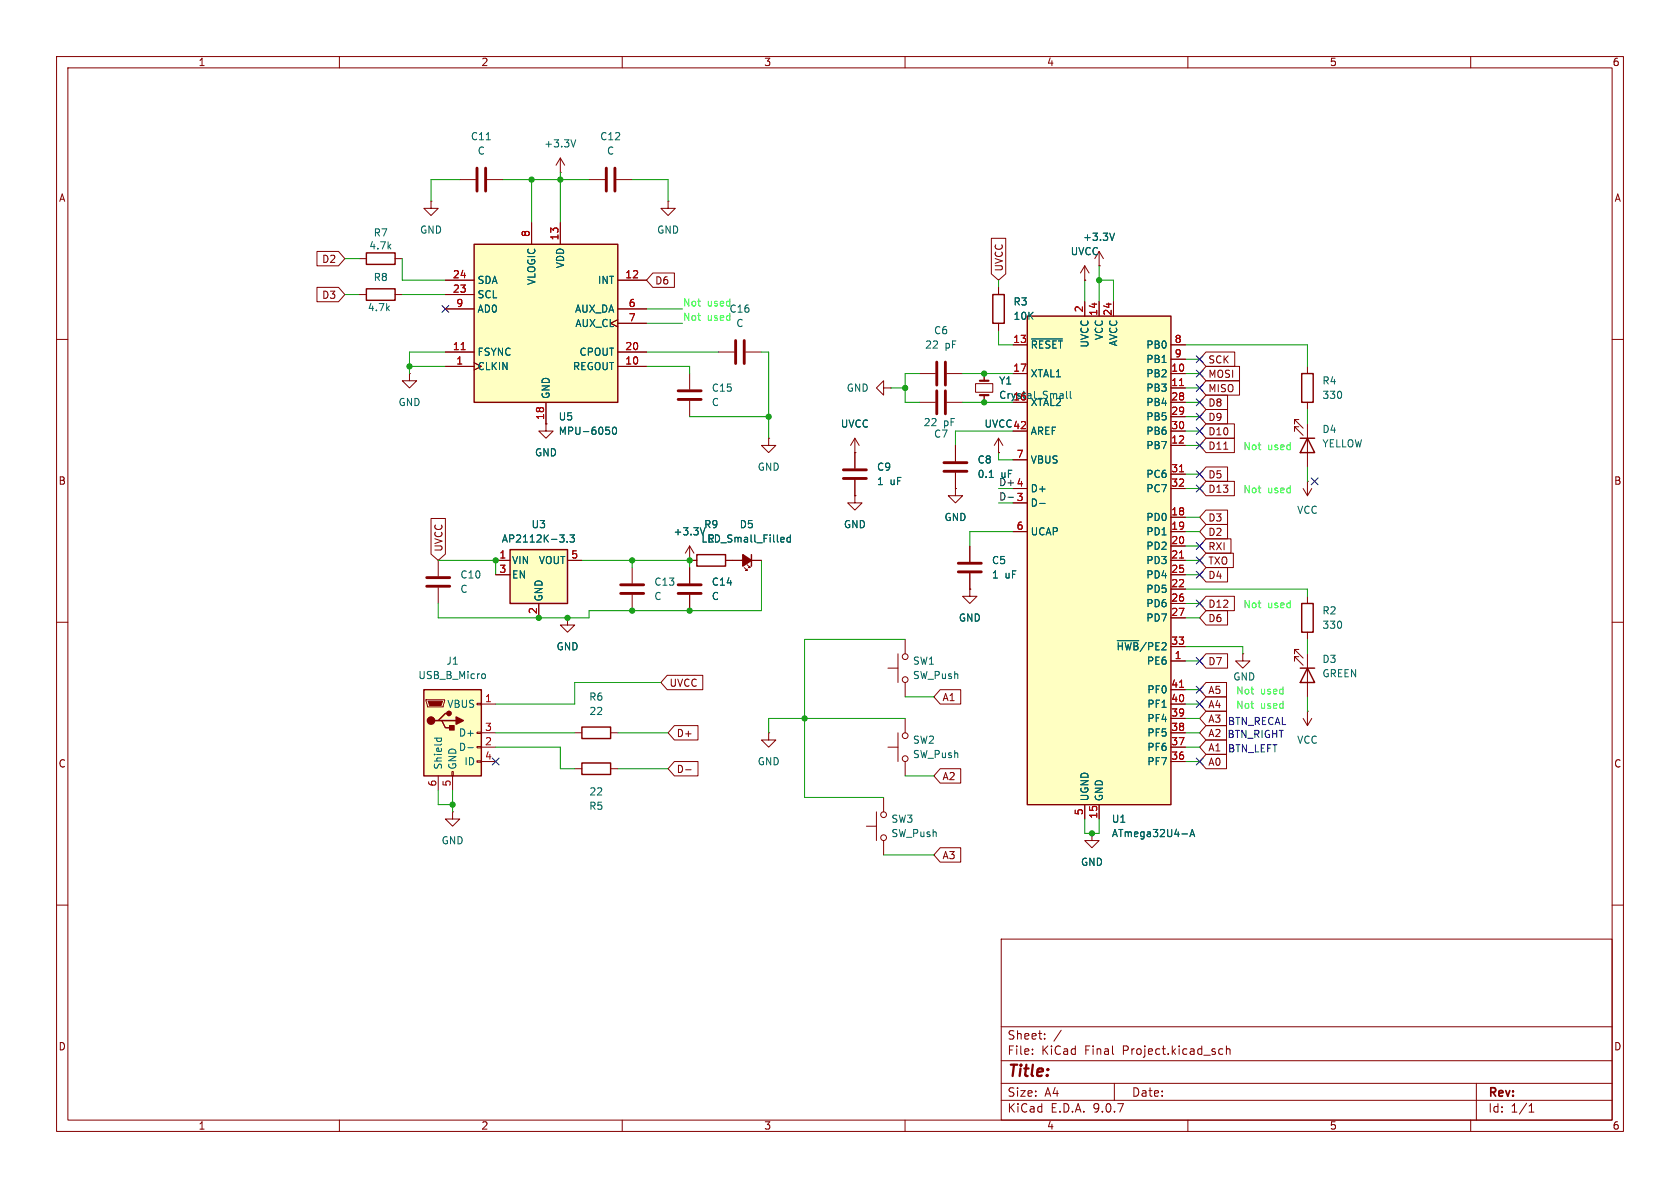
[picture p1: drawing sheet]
<svg xmlns="http://www.w3.org/2000/svg" width="297mm" height="210mm" viewBox="0 0 297 210" stroke-linecap="round" stroke-linejoin="round" font-family="sans-serif">
<g fill="none" stroke="#840000" stroke-width=".18">
<path d="M10 10h277v190h-277zM12 12h273v186h-273zM60 10v2M110 10v2M160 10v2M210 10v2M260 10v2M176.5 50.8v1.3M176.5 57.2v1.2M191.8 49.5h.1M191.8 47l-.8 1.3M191.8 47l.7 1.3"/>
<path d="M191.8 47v2.5M194.3 47h.1M195.1 45.7l-.8-1.2v2.5M10 60h2M285 60h2M10 110h2M285 110h2M101.6 129.5h1.3M101.6 135.9h1.3M107.9 129.5h1.3M107.9 135.9h1.3M10 160h2"/>
<path d="M177 166h108v32h-108zM285 160h2M60 198v2M110 198v2M160 198v2M177 194.5h108M177 191.5h108M177 187.5h108M177 181.5h108M182.5 186.3v.1M182.5 185.5v.1M184.7 183.6v.1"/>
<path d="M184.7 182.8v.1M187.6 182.1l-1.3 2M197 191.5v3M210 198v2M215.5 186.3l.2 .1 .5-.1M216.2 185.5l-.5-.1-.2 .1M216.8 185.5l.2-.1 .4 .1 .1 .9M216.8 184.9v1.5M260 198v2M261 191.5v6.5M270.3 196.6h.9M270.3 195.5l.4-.4v1.5"/>
</g>
<path d="M197 41.2l-.4 1.3" fill="none" stroke="#006464" stroke-width=".18"/>
<path d="M175.5 52.1h2v5.1h-2zM102.9 128.5h5v2.1h-5zM102.9 134.9h5v2h-5z" fill="none" stroke="#840000" stroke-width=".25"/>
<path d="M83.8 43.2h25.4v27.9h-25.4z" fill="#ffffc2"/>
<path d="M64.8 51.1h5v2h-5zM64.8 44.7h5v2h-5zM83.8 43.2h25.4v27.9h-25.4zM123.2 98h5.1v2.1h-5.1zM132.8 98v2.1" fill="none" stroke="#840000" stroke-width=".25"/>
<g fill="none" stroke="#840000" stroke-width=".18">
<path d="M94 39.4v3.8M99.1 39.4v3.8M63.5 52.1h1.3M63.5 45.7h1.3M69.8 52.1h1.3M69.8 45.7h1.3M78.7 49.5h5.1M78.7 52.1h5.1M78.7 54.6h5.1M109.2 56.5l-1.3 .7 1.3 .6M109.2 49.5h5.1M109.2 54.6h5.1"/>
<path d="M109.2 57.2h5.1M72.4 66v1.3h1.3l-1.3 1.3-1.3-1.3h1.3M72.4 66h.1M78.7 62.2h5.1M78.7 64.8h5.1M96.5 71.1v3.8M109.2 62.2h5.1M109.2 64.8h5.1M121.9 66v2.8M121.9 70.9v2.8M127 62.2h2.8M131.8 62.2h2.8"/>
<path d="M135.9 77.5v1.2h1.3l-1.3 1.3-1.3-1.3h1.3M135.9 77.5h.1M162.6 71.1h2.8M162.6 66h2.8M167.4 71.1h2.8M167.4 66h2.8M172.5 67.8h3v1.5h-3zM174 66v1.3M174 69.9v1.2M176.5 77.5l-.7 1.2M176.5 77.5l.8 1.2M176.5 77.5v2.5"/>
<path d="M77.5 99.1v2.8M121.9 99.1h.1M121.9 96.5v2.6M121.9 96.5l-.7 1.3M121.9 96.5l.8 1.3M121.9 99.1h1.3M128.3 99.1h6.3M132.1 99.8l.5 .5h-.3h.3v-.2M176.5 80h.1M77.5 103.9v2.8M121.9 100.3v2.8M121.9 105.2v2.8"/>
<path d="M131.6 100.3l.5 .5h-.3h.3v-.2M157 118.1h1.7M158.7 115.6v5.1M160 113v2.6M171.4 104.1v1.3h1.3l-1.3 1.3-1.2-1.3h1.2M171.4 104.1h.1M219.7 115.6v1.2h1.3l-1.3 1.3-1.3-1.3h1.3M219.7 115.6h.1M135.9 129.5v1.3h1.3l-1.3 1.3-1.3-1.3h1.3M135.9 129.5h.1M157 132.1h1.7M158.7 129.5v5.1"/>
<path d="M160 120.7v2.5M160 127v2.5M160 134.6v2.6M153.2 146.1h1.7M154.9 143.5v5.1M156.2 141v2.5M156.2 148.6v2.5M193 147.3v1.3h1.3l-1.3 1.3-1.2-1.3h1.2M193 147.3h.1"/>
<circle cx="160" cy="116.1" r=".51"/>
<circle cx="160" cy="120.1" r=".51"/>
<circle cx="160" cy="134.1" r=".51"/>
<circle cx="160" cy="130" r=".51"/>
<circle cx="156.2" cy="144" r=".51"/>
<circle cx="156.2" cy="148.1" r=".51"/>
</g>
<path d="M81.5 61.8h.7" fill="none" stroke="#a90000" stroke-width=".18"/>
<path d="M107.1 75.5h.6M107.7 76.1l.1 .1-.1 .5M108.5 75.6l.1-.1a.68 .68 0 0 1 .4 .6 .68 .68 0 0 1-.4 .7 .84 .84 0 0 1-.1-1.2zM187.9 69.6v.8M187.9 69.9h-.1M188.6 69.2v1l.1 .2M189.2 69.2v1l.2 .2M124.6 93.3l-.4 1.3M138.5 95l.1 .3-.6 .1M138.6 95.8h-.1M139.7 94.6v1.2M139.7 95h-.3l-.3 .2 .1 .6h.5" fill="none" stroke="#006464" stroke-width=".18"/>
<path d="M119.9 69.1h4.1M119.9 70.6h4.1M130 60.2v4.1M131.6 60.2v4.1M165.6 64v4.1M165.6 69.1v4.1M167.1 64v4.1M167.1 69.1v4.1M75.4 102.1h4.1M75.4 103.6h4.1M119.9 103.4h4.1M119.9 104.9h4.1" fill="none" stroke="#840000" stroke-width=".51"/>
<path d="M173.2 69.9h1.6M173.2 67.3h1.6" fill="none" stroke="#840000" stroke-width=".38"/>
<path d="M131.3 98l1.5 1.1-1.5 1z" fill="#840000" stroke="#840000" stroke-width=".25"/>
<path d="M181.6 55.9h25.4v86.3h-25.4z" fill="#ffffc2"/>
<path d="M181.6 55.9h25.4v86.3h-25.4zM229.9 77.5h2.5M231.1 77.5l1.3 2.5h-2.5zM229.9 118.1h2.5M230.1 106.7h2.1v5.1h-2.1zM231.1 118.1l1.3 2.6h-2.5z" fill="none" stroke="#840000" stroke-width=".25"/>
<g fill="none" stroke="#840000" stroke-width=".18">
<path d="M104.1 31.8h2.8M109 31.8h2.8M191.8 53.3v2.6M194.3 53.3v2.6M196.8 53.3v2.6M168.9 78.7v2.8M179.1 61h2.5M179.1 66h2.5M179.1 76.2h2.5M207 61h2.5M207 66h2.5M207 76.2h2.5"/>
<path d="M207 63.5h2.5M207 68.6h2.5M207 71.1h2.5M207 73.7h2.5M207 78.7h2.5M229.6 74.2h-.7v.7v-.7l1.5 1.5M229.6 75.4h-.7v.8v-.8l1.5 1.6M231.1 74.9v7.7M168.9 83.6v2.8M179.1 81.3h2.5M179.1 86.4h2.5M179.1 88.9h2.5"/>
<path d="M179.1 94h2.5M207 86.4h2.5M207 94h2.5M207 83.8h2.5M207 91.4h2.5M207 96.5h2.5M207 99.1h2.5M207 101.6h2.5M207 104.1h2.5M207 106.7h2.5M207 109.2h2.5M207 114.3h2.5"/>
<path d="M207 116.8h2.5M229.6 114.8h-.7v.8v-.8l1.5 1.5M229.6 116.1h-.7v.7v-.7l1.5 1.5M231.1 105.4v1.3M231.1 111.8v1.2M231.1 115.6v7.6M207 121.9h2.5M207 124.5h2.5M207 127h2.5M207 129.5h2.5M207 132.1h2.5M207 134.6h2.5"/>
<path d="M230.4 127l.7 1.3M231.1 125.7h.1M231.1 125.7v2.6M231.9 127l-.8 1.3M191.8 142.2v2.6M194.3 142.2v2.6"/>
</g>
<path d="M182.3 59.9h5.5M174.9 84.4h.7M183.8 89h1M197.5 113.3h3.8M209 147.4h.9M210.4 147.9l.4-1.3 .4 1.3M210.5 147.5h.6" fill="none" stroke="#006464" stroke-width=".18"/>
<path d="M208.5 68.2h.7M208.5 83.4h.7M208.5 98.6h.7M208.5 121.5h.7" fill="none" stroke="#a90000" stroke-width=".18"/>
<path d="M107.2 29.7v4.1M108.7 29.7v4.1M166.9 81.8h4M166.9 83.3h4" fill="none" stroke="#840000" stroke-width=".51"/>
<path d="M74.9 121.9h10.2v15.3h-10.2z" fill="#ffffc2"/>
<path d="M230.1 66h2.1v5.1h-2.1zM74.9 121.9h10.2v15.3h-10.2zM77.5 127.4h.6l.6 1.3h1.3M78.1 127.4h2.5M79.4 126.1h-.7l-1.2 1.3h-.7" fill="none" stroke="#840000" stroke-width=".25"/>
<g fill="none" stroke="#840000" stroke-width=".18">
<path d="M231.1 64.8v1.2M231.1 71.1v1.3M168.9 86.4v1.2h1.3l-1.3 1.3-1.3-1.3h1.3M168.9 86.4h.1M230.4 86.4l.7 1.2M231.1 85.1h.1M231.1 85.1v2.5M231.9 86.4l-.8 1.2M100.3 109.2v1.3h1.3l-1.3 1.3-1.2-1.3h1.2M100.3 109.2h.1M75.3 123.7h3.3v.3l-.2 1h-2.8zM77.5 137.2v2.5"/>
<path d="M79.9 136.4h.2v.8h-.2zM80 137.2v2.5M84.3 124.3h.8v.3h-.8zM84.3 129.4h.8v.3h-.8zM84.3 132h.8v.2h-.8zM84.3 134.5h.8v.2h-.8zM85.1 124.5h2.5M85.1 129.5h2.5M85.1 132.1h2.5M85.1 134.6h2.5"/>
</g>
<path d="M75.7 124h2.5l-.2 .7h-2.1z" fill="#840000" stroke="#840000" stroke-width=".18"/>
<g fill="#840000" stroke="#840000" stroke-width=".25">
<path d="M79.5 128.3h.8v.7h-.8z"/>
<path d="M80.6 126.7l1.3 .7-1.3 .6z"/>
<circle cx="76.2" cy="127.4" r=".63"/>
<circle cx="79.4" cy="126.1" r=".38"/>
</g>
<path d="M85.4 119.1l.3 .1 .1 .2v.4l-.4 .2M76.8 130.5h1.2M77.3 130.5l-.1 .3M78 130.5v.3M82.7 132.2h1" fill="none" stroke="#006464" stroke-width=".18"/>
<path d="M90.2 97.2h10.1v9.5h-10.1z" fill="#ffffc2"/>
<path d="M90.2 97.2h10.1v9.5h-10.1z" fill="none" stroke="#840000" stroke-width=".25"/>
<g fill="none" stroke="#840000" stroke-width=".18">
<path d="M76.2 35.6v1.2h1.3l-1.3 1.3-1.3-1.3h1.3M76.2 35.6h.1M81.3 31.8h2.8M86.1 31.8h2.8M94 39.4v3.8M99.1 30.5h.1M99.1 27.9l-.8 1.3M99.1 27.9l.7 1.3M99.1 27.9v2.6M99.1 39.4v3.8M118.1 35.6v1.2h1.3l-1.3 1.3-1.3-1.3h1.3M118.1 35.6h.1"/>
<path d="M56 44.4h3.8l1.2 1.3-1.2 1.3h-3.8zM56 50.8h3.8l1.2 1.3-1.2 1.2h-3.8zM78.7 49.5h5.1M78.7 52.1h5.1M78.7 54.6h5.1M109.2 56.5l-1.3 .7 1.3 .6M109.2 49.5h5.1M109.2 54.6h5.1M109.2 57.2h5.1M115.4 48.3h3.8v2.5h-3.8l-1.1-1.3zM175.3 42.1h2.5v6.3l-1.3 1.1-1.2-1.1zM176.5 50.8v1.3"/>
<path d="M176.5 57.2v1.2M191.8 49.5h.1M191.8 53.3v2.6M194.3 47h.1M194.3 53.3v2.6M196.8 53.3v2.6M78.7 62.2h5.1M78.7 64.8h5.1M96.5 74.9v1.3h1.3l-1.3 1.3-1.3-1.3h1.3M96.5 74.9h.1M96.5 71.1v3.8M109.2 62.2h5.1"/>
<path d="M109.2 64.8h5.1M151.1 77.5v5.3M151.1 77.5l-.7 1.2M151.1 77.5l.8 1.2M156.2 68.6v-1.3l-1.3 1.3 1.3 1.3v-1.3h1.3M157.5 68.6h.1M168.9 78.7v2.8M174 66v1.3M174 69.9v1.2M179.1 61h2.5M179.1 66h2.5M179.1 76.2h2.5"/>
<path d="M207 61h2.5M207 66h2.5M207 76.2h2.5M207 63.5h2.5M207 68.6h2.5M207 71.1h2.5M207 73.7h2.5M207 78.7h2.5M213.2 74.9h5v2.6h-5l-1.1-1.3zM213.2 67.3h5.9v2.6h-5.9l-1.1-1.3zM213.2 62.2h5.1v2.6h-5.1l-1.1-1.3zM213.2 64.8h5.9v2.5h-5.9l-1.1-1.3z"/>
<path d="M213.2 72.4h3.8v2.5h-3.8l-1.1-1.2zM213.2 69.8h3.8v2.6h-3.8l-1.1-1.3zM213.2 77.5h5v2.5h-5l-1.1-1.3zM216.3 79.4h.8M76.2 91.7h2.5v6.2l-1.2 1.2-1.3-1.2zM87.6 99.1h2.6M100.3 99.1h2.6M121.9 99.1h.1M121.9 99.1h1.3M128.3 99.1h3M132.8 99.1h1.8M151.1 87.6v1.3h1.3l-1.3 1.3-1.2-1.3h1.2"/>
<path d="M151.1 87.6h.1M151.1 80h.1M151.1 84.8v2.8M168.9 86.4h.1M168.9 83.6v2.8M171.4 96.5v2.8M176.5 80h.1M179.1 81.3h2.5M179.1 86.4h2.5M179.1 88.9h2.5M179.1 94h2.5M207 99.1h2.5"/>
<path d="M207 86.4h2.5M207 94h2.5M207 83.8h2.5M207 91.4h2.5M207 96.5h2.5M213.2 90.2h3.8v2.5h-3.8l-1.1-1.3zM213.2 97.8h4.8v2.5h-4.8l-1.1-1.2zM213.2 92.7h3.8v2.6h-3.8l-1.1-1.3zM213.2 85.1h5v2.5h-5l-1.1-1.2zM213.2 95.2h4.4v2.6h-4.4l-1.1-1.3zM213.2 82.5h3.8v2.6h-3.8l-1.1-1.3zM87.6 101.6h2.6"/>
<path d="M95.2 106.7v2.5M100.3 109.2h.1M111.8 100.3v2.8M111.8 105.2v2.8M118 119.4h6.2v2.5h-6.2l-1.2-1.2zM121.9 100.3v2.8M121.9 105.2v2.8M171.4 104.1h.1M171.4 101.3v2.8M207 101.6h2.5M207 104.1h2.5M207 106.7h2.5"/>
<path d="M207 109.2h2.5M207 114.3h2.5M207 116.8h2.5M213.2 107.9h3.8v2.6h-3.8l-1.1-1.3zM213.2 105.4h5v2.6h-5l-1.1-1.3zM213.2 100.3h3.8v2.6h-3.8l-1.1-1.3zM213.2 115.6h3.8v2.5h-3.8l-1.1-1.3zM119.2 134.6h4.2v2.6h-4.2l-1.1-1.3zM119.2 128.3h4.2v2.5h-4.2l-1.1-1.3zM121.2 136.1h1M166.2 121.9h3.6v2.6h-3.6l-1.1-1.3zM166.2 135.9h3.6v2.5h-3.6l-1.1-1.2z"/>
<path d="M207 121.9h2.5M207 124.5h2.5M207 127h2.5M207 129.5h2.5M207 132.1h2.5M207 134.6h2.5M213.2 125.7h3.6v2.6h-3.6l-1.1-1.3zM213.2 123.2h3.6v2.5h-3.6l-1.1-1.2zM213.2 120.6h3.6v2.6h-3.6l-1.1-1.3zM213.2 130.8h3.6v2.6h-3.6l-1.1-1.3zM213.2 128.3h3.6v2.5h-3.6l-1.1-1.3zM213.2 133.3h3.6v2.6h-3.6l-1.1-1.3z"/>
<path d="M80 143.5v1.3h1.3l-1.3 1.3-1.3-1.3h1.3M80 143.5h.1M166.2 149.9h3.6v2.5h-3.6l-1.1-1.3zM191.8 142.2v2.6M193 147.3h.1M194.3 142.2v2.6"/>
</g>
<g fill="none" stroke="#006464" stroke-width=".18">
<path d="M86 24.7h.7M101.8 24.7l-.4 1.3M182.3 59.9h5.5M197 41.2l-.4 1.3M107.1 75.5h.6M107.7 76.1l.1 .1-.1 .5M108.5 75.6l.1-.1a.68 .68 0 0 1 .4 .6 .68 .68 0 0 1-.4 .7 .84 .84 0 0 1-.1-1.2zM187.9 69.6v.8M187.9 69.9h-.1M188.6 69.2v1l.1 .2M189.2 69.2v1l.2 .2M98.9 94.6h.8l-.4 .4"/>
<path d="M99.7 95.2v.5M100.3 95.7v.1M100.8 94.6h.7l-.4 .4 .4 .2v.5l-.2 .1-.5-.1M124.6 93.3l-.4 1.3M138.5 95l.1 .3-.6 .1M138.6 95.8h-.1M139.7 95h-.3l-.3 .2 .1 .6h.5M139.7 94.6v1.2M174.9 84.4h.7M183.8 89h1M197.5 113.3h3.8M209 147.4h.9"/>
<path d="M210.4 147.9l.4-1.3 .4 1.3M210.5 147.5h.6"/>
</g>
<path d="M84.3 29.7v4.1M85.9 29.7v4.1M149.1 83.1h4.1M149.1 84.6h4.1M169.4 99.6h4.1M109.7 103.4h4.1M109.7 104.9h4.1M169.4 101.1h4.1" fill="none" stroke="#840000" stroke-width=".51"/>
<g fill="none" stroke="#009600" stroke-width=".18">
<path d="M81.3 31.8h-5.1v3.8M88.9 31.8h15.2M94 31.8v7.6M99.1 30.5v8.9M111.8 31.8h6.3v3.8M61 52.1h2.5M61 45.7h2.5M71.1 45.7v3.8h7.6M71.1 52.1h7.6M114.3 54.6h6.3M114.3 57.2h6.3M176.5 58.4v2.6h2.6"/>
<path d="M176.5 49.5v1.3M191.8 49.5v3.8M194.3 49.5h2.5v3.8M194.3 47v6.3M72.4 64.8h6.3M78.7 62.2h-6.3v3.8M114.3 62.2h12.7M114.3 64.8h7.6v1.2M121.9 73.7h14M134.6 62.2h1.3v15.3M157.5 68.6h2.5M162.6 66h-2.6v5.1h2.6"/>
<path d="M170.2 66h8.9M170.2 71.1h8.9M179.1 76.2h-10.2v2.5M209.5 66h2.6M209.5 61h21.6v3.8M209.5 71.1h2.6M209.5 76.2h2.6M209.5 68.6h2.6M209.5 63.5h2.6M209.5 73.7h2.6M209.5 78.7h2.6M231.1 72.4v2.5"/>
<path d="M77.5 99.1h10.1v2.5M102.9 99.1h19v1.2M111.8 99.1v1.2M134.6 99.1v8.9h-30.5v1.2h-26.6v-2.5M176.5 80v1.3h2.6M179.1 94h-7.7v2.5M209.5 99.1h2.6M209.5 94h2.6M209.5 96.5h2.6M209.5 91.4h2.6M209.5 83.8h2.6M209.5 86.4h2.6"/>
<path d="M231.1 82.6v2.5M160 113h-17.8v28h14M209.5 109.2h2.6M209.5 104.1h21.6v1.3M209.5 114.3h10.2v1.3M209.5 116.8h2.6M209.5 101.6h2.6M209.5 106.7h2.6M231.1 113v2.6M77.5 139.7v2.5h2.5M80 139.7v3.8M87.6 132.1h11.5v3.8h2.5"/>
<path d="M87.6 129.5h14M109.2 129.5h8.9M109.2 135.9h8.9M116.8 120.7h-15.2v3.8h-14M160 127h-24.1v2.5M160 123.2h5.1M160 137.2h5.1M209.5 132.1h2.6M209.5 129.5h2.6M209.5 127h2.6M209.5 124.5h2.6M209.5 134.6h2.6"/>
<path d="M209.5 121.9h2.6M231.1 123.2v2.5M156.2 151.1h8.9M191.8 144.8v2.5h2.5v-2.5"/>
</g>
<g fill="none" stroke="#000084" stroke-width=".18">
<path d="M78.1 54l1.2 1.2M79.3 54l-1.2 1.2M211.5 78.1l1.2 1.2M211.5 70.5l1.2 1.2M211.5 73.1l1.2 1.2M211.5 75.6l1.2 1.2M211.5 62.9l1.2 1.2M211.5 65.4l1.2 1.2M211.5 68l1.2 1.2M212.7 78.1l-1.2 1.2M212.7 70.5l-1.2 1.2M212.7 73.1l-1.2 1.2"/>
<path d="M212.7 75.6l-1.2 1.2M212.7 62.9l-1.2 1.2M212.7 65.4l-1.2 1.2M212.7 68l-1.2 1.2M211.5 83.2l1.2 1.2M211.5 95.9l1.2 1.2M211.5 85.8l1.2 1.2M211.5 98.5l1.2 1.2M212.7 83.2l-1.2 1.2M212.7 95.9l-1.2 1.2M212.7 85.8l-1.2 1.2M212.7 98.5l-1.2 1.2"/>
<path d="M231.8 84.5l1.2 1.2M233 84.5l-1.2 1.2M211.5 106.1l1.2 1.2M211.5 101l1.2 1.2M211.5 116.2l1.2 1.2M212.7 106.1l-1.2 1.2M212.7 101l-1.2 1.2M212.7 116.2l-1.2 1.2M87 134l1.2 1.2M88.2 134l-1.2 1.2M211.5 121.3l1.2 1.2M211.5 134l1.2 1.2"/>
<path d="M211.5 123.9l1.2 1.2M212.7 121.3l-1.2 1.2M212.7 134l-1.2 1.2M212.7 123.9l-1.2 1.2"/>
</g>
<path d="M81.5 61.8h.7M208.5 68.2h.7M208.5 83.4h.7M208.5 98.6h.7M208.5 121.5h.7" fill="none" stroke="#a90000" stroke-width=".18"/>
<g fill="#009600" stroke="#009600" stroke-width=".18">
<circle cx="193" cy="147.3" r=".46"/>
<circle cx="95.2" cy="109.2" r=".46"/>
<circle cx="100.3" cy="109.2" r=".46"/>
<circle cx="121.9" cy="108" r=".46"/>
<circle cx="111.8" cy="108" r=".46"/>
<circle cx="80" cy="142.2" r=".46"/>
<circle cx="87.6" cy="99.1" r=".46"/>
<circle cx="174" cy="66" r=".46"/>
<circle cx="160" cy="68.6" r=".46"/>
<circle cx="174" cy="71.1" r=".46"/>
<circle cx="135.9" cy="73.7" r=".46"/>
<circle cx="194.3" cy="49.5" r=".46"/>
<circle cx="99.1" cy="31.8" r=".46"/>
<circle cx="94" cy="31.8" r=".46"/>
<circle cx="72.4" cy="64.8" r=".46"/>
<circle cx="142.2" cy="127" r=".46"/>
<circle cx="111.8" cy="99.1" r=".46"/>
<circle cx="121.9" cy="99.1" r=".46"/>
</g>
<text font-size="2.8" fill="#840000" x="178" y="190.9">Title:</text>
<g font-size="2.1" fill="#840000">
<text x="178" y="184">Sheet:</text>
<text x="178" y="186.7">File:</text>
<text x="184.1" y="186.7">KiCad</text>
<text x="191.8" y="186.7">Final</text>
<text x="198.6" y="186.7">Project.kicad_sch</text>
<text x="178" y="196.9">KiCad</text>
<text x="178" y="194.1">Size:</text>
<text x="184.7" y="194.1">A4</text>
<text x="185.7" y="196.9">E.D.A.</text>
<text x="193.3" y="196.9">9.0.7</text>
<text x="200" y="194.1">Date:</text>
<text x="263" y="194.3">Rev:</text>
<text x="263" y="196.9">Id:</text>
<text x="267.1" y="196.9">1/1</text>
</g>
<g font-size="1.8" fill="#840000">
<text x="35" y="11.9">1</text>
<text x="85" y="11.9">2</text>
<text x="135" y="11.9">3</text>
<text x="185" y="11.9">4</text>
<text x="235" y="11.9">5</text>
<text x="285" y="11.9">6</text>
<text x="10.3" y="35.9">A</text>
<text x="285.3" y="35.9">A</text>
<text x="56.8" y="46.7">D2</text>
<text x="56.8" y="53">D3</text>
<text x="115.7" y="50.5">D6</text>
<text x="177.5" y="48.1" transform="rotate(-90 177.5 48.1)">UVCC</text>
<text x="213.5" y="64.5">SCK</text>
<text x="176.5" y="70.7">Crystal_Small</text>
<text x="213.5" y="69.5">MISO</text>
<text x="213.5" y="67">MOSI</text>
<text x="213.5" y="77.2">D10</text>
<text x="213.5" y="74.6">D9</text>
<text x="213.5" y="72.1">D8</text>
<text x="213.5" y="79.7">D11</text>
<text x="10.3" y="85.9">B</text>
<text x="213.5" y="87.3">D13</text>
<text x="213.5" y="84.8">D5</text>
<text x="285.3" y="85.9">B</text>
<text x="213.5" y="92.4">D3</text>
<text x="213.5" y="94.9">D2</text>
<text x="78.4" y="97.6" transform="rotate(-90 78.4 97.6)">UVCC</text>
<text x="213.5" y="100">TXO</text>
<text x="213.5" y="97.5">RXI</text>
<text x="213.5" y="107.6">D12</text>
<text x="213.5" y="102.6">D4</text>
<text x="213.5" y="110.2">D6</text>
<text x="213.5" y="117.8">D7</text>
<text x="118.3" y="121.6">UVCC</text>
<text x="166.5" y="124.1">A1</text>
<text x="213.5" y="125.4">A4</text>
<text x="213.5" y="122.9">A5</text>
<text x="119.5" y="130.5">D+</text>
<text x="213.5" y="128">A3</text>
<text x="10.3" y="135.9">C</text>
<text x="119.5" y="136.8">D-</text>
<text x="213.5" y="133">A1</text>
<text x="213.5" y="135.6">A0</text>
<text x="285.3" y="135.9">C</text>
<text x="166.5" y="138.1">A2</text>
<text x="166.5" y="152.1">A3</text>
<text x="10.3" y="185.9">D</text>
<text x="285.3" y="185.9">D</text>
<text x="35" y="199.9">1</text>
<text x="85" y="199.9">2</text>
<text x="135" y="199.9">3</text>
<text x="185" y="199.9">4</text>
<text x="235" y="199.9">5</text>
<text x="285" y="199.9">6</text>
</g>
<g font-size="1.8" fill="#006464">
<text x="83.1" y="25">C11</text>
<text x="84.4" y="27.5">C</text>
<text x="96.1" y="26.3">+3.3V</text>
<text x="106" y="25">C12</text>
<text x="107.2" y="27.5">C</text>
<text x="74.2" y="41.5">GND</text>
<text x="116.1" y="41.5">GND</text>
<text x="65.2" y="44.3">4.7k</text>
<text x="66" y="42">R7</text>
<text x="99.9" y="47.5" transform="rotate(-90 99.9 47.5)">VDD</text>
<text x="189.2" y="45.3">UVCC</text>
<text x="191.4" y="42.8">+3.3V</text>
<text x="66" y="49.9">R8</text>
<text x="84.3" y="50.4">SDA</text>
<text x="84.3" y="52.9">SCL</text>
<text x="94.8" y="50.5" transform="rotate(-90 94.8 50.5)">VLOGIC</text>
<text x="105.6" y="50.4">INT</text>
<text x="64.9" y="55.2">4.7k</text>
<text x="84.3" y="55.5">AD0</text>
<text x="101.6" y="55.5">AUX_DA</text>
<text x="101.6" y="58">AUX_CL</text>
<text x="130.1" y="58">C</text>
<text x="165" y="59.3">C6</text>
<text x="179.1" y="54.2">R3</text>
<text x="179.1" y="56.7">10K</text>
<text x="84.3" y="63.1">FSYNC</text>
<text x="84.3" y="65.6">CLKIN</text>
<text x="101.2" y="65.6">REGOUT</text>
<text x="102.3" y="63.1">CPOUT</text>
<text x="163.5" y="61.8">22</text>
<text x="167" y="61.8">pF</text>
<text x="182.1" y="61.8">~{RESET}</text>
<text x="192.6" y="61.6" transform="rotate(-90 192.6 61.6)">UVCC</text>
<text x="195.2" y="60.2" transform="rotate(-90 195.2 60.2)">VCC</text>
<text x="197.7" y="61.3" transform="rotate(-90 197.7 61.3)">AVCC</text>
<text x="202.5" y="61.8">PB0</text>
<text x="202.5" y="64.4">PB1</text>
<text x="70.4" y="72">GND</text>
<text x="97.4" y="70.6" transform="rotate(-90 97.4 70.6)">GND</text>
<text x="125.7" y="69.4">C15</text>
<text x="125.7" y="72">C</text>
<text x="149.6" y="69.4">GND</text>
<text x="176.5" y="68.2">Y1</text>
<text x="182.1" y="66.9">XTAL1</text>
<text x="182.1" y="72">XTAL2</text>
<text x="202.5" y="66.9">PB2</text>
<text x="202.5" y="69.4">PB3</text>
<text x="202.5" y="72">PB4</text>
<text x="233.7" y="68.2">R4</text>
<text x="233.7" y="70.7">330</text>
<text x="98.7" y="77.1">MPU-6050</text>
<text x="98.7" y="74.5">U5</text>
<text x="148.5" y="75.8">UVCC</text>
<text x="163.2" y="75.5">22</text>
<text x="165" y="77.6">C7</text>
<text x="166.8" y="75.5">pF</text>
<text x="182.1" y="77.1">AREF</text>
<text x="202.5" y="74.5">PB5</text>
<text x="202.5" y="77.1">PB6</text>
<text x="233.7" y="76.7">D4</text>
<text x="94.5" y="80.9">GND</text>
<text x="133.9" y="83.4">GND</text>
<text x="154.9" y="83.4">C9</text>
<text x="172.7" y="82.1">C8</text>
<text x="182.1" y="82.1">VBUS</text>
<text x="202.5" y="79.6">PB7</text>
<text x="233.7" y="79.3">YELLOW</text>
<text x="154.9" y="86">1</text>
<text x="157.3" y="86">uF</text>
<text x="172.7" y="84.7">0.1</text>
<text x="176.9" y="84.7">uF</text>
<text x="182.1" y="87.2">D+</text>
<text x="182.1" y="89.8">D-</text>
<text x="202.5" y="84.7">PC6</text>
<text x="202.5" y="87.2">PC7</text>
<text x="93.9" y="93.6">U3</text>
<text x="119" y="94.8">+3.3V</text>
<text x="124.4" y="93.6">R9</text>
<text x="130.7" y="93.6">D5</text>
<text x="149.1" y="93.6">GND</text>
<text x="166.9" y="92.3">GND</text>
<text x="182.1" y="94.8">UCAP</text>
<text x="202.5" y="92.3">PD0</text>
<text x="202.5" y="94.8">PD1</text>
<text x="229.2" y="91">VCC</text>
<text x="88.6" y="96.1">AP2112K-3.3</text>
<text x="90.4" y="99.9">VIN</text>
<text x="95.2" y="99.9">VOUT</text>
<text x="123.9" y="96.1">LED_Small_Filled</text>
<text x="125" y="96.1">R</text>
<text x="175.3" y="99.9">C5</text>
<text x="202.5" y="97.4">PD2</text>
<text x="202.5" y="99.9">PD3</text>
<text x="81.3" y="102.5">C10</text>
<text x="81.3" y="105">C</text>
<text x="90.4" y="102.5">EN</text>
<text x="96.1" y="106.4" transform="rotate(-90 96.1 106.4)">GND</text>
<text x="115.6" y="103.7">C13</text>
<text x="115.6" y="106.3">C</text>
<text x="125.7" y="103.7">C14</text>
<text x="125.7" y="106.3">C</text>
<text x="175.3" y="102.5">1</text>
<text x="177.6" y="102.5">uF</text>
<text x="202.5" y="102.5">PD4</text>
<text x="202.5" y="105">PD5</text>
<text x="202.5" y="107.5">PD6</text>
<text x="169.4" y="110.1">GND</text>
<text x="202.5" y="110.1">PD7</text>
<text x="233.7" y="108.8">R2</text>
<text x="233.7" y="111.4">330</text>
<text x="78.8" y="117.7">J1</text>
<text x="98.3" y="115.2">GND</text>
<text x="161.3" y="117.7">SW1</text>
<text x="197.3" y="115.2">~{HWB}/PE2</text>
<text x="202.7" y="117.7">PE6</text>
<text x="233.7" y="117.4">D3</text>
<text x="233.7" y="119.9">GREEN</text>
<text x="73.9" y="120.2">USB_B_Micro</text>
<text x="79" y="125.3">VBUS</text>
<text x="104.1" y="124.1">R6</text>
<text x="161.3" y="120.2">SW_Push</text>
<text x="202.7" y="122.8">PF0</text>
<text x="202.7" y="125.3">PF1</text>
<text x="217.9" y="120.5">GND</text>
<text x="81" y="130.4">D+</text>
<text x="104.1" y="126.6">22</text>
<text x="161.3" y="131.7">SW2</text>
<text x="202.7" y="127.9">PF4</text>
<text x="202.7" y="130.4">PF5</text>
<text x="229.2" y="131.7">VCC</text>
<text x="78.3" y="136.1" transform="rotate(-90 78.3 136.1)">Shield</text>
<text x="80.9" y="136.1" transform="rotate(-90 80.9 136.1)">GND</text>
<text x="81" y="132.9">D-</text>
<text x="82" y="135.5">ID</text>
<text x="133.9" y="135.5">GND</text>
<text x="161.3" y="134.2">SW_Push</text>
<text x="202.7" y="132.9">PF6</text>
<text x="202.7" y="135.5">PF7</text>
<text x="104.1" y="143.4">R5</text>
<text x="104.1" y="140.8">22</text>
<text x="192.6" y="141.7" transform="rotate(-90 192.6 141.7)">UGND</text>
<text x="195.2" y="141.7" transform="rotate(-90 195.2 141.7)">GND</text>
<text x="78" y="149.5">GND</text>
<text x="157.5" y="145.6">SW3</text>
<text x="157.5" y="148.2">SW_Push</text>
<text x="196.5" y="148.2">ATmega32U4-A</text>
<text x="196.5" y="145.6">U1</text>
<text x="191" y="153.3">GND</text>
</g>
<g font-size="1.8" fill="#a90000">
<text x="93.7" y="42" transform="rotate(-90 93.7 42)">8</text>
<text x="98.8" y="42.6" transform="rotate(-90 98.8 42.6)">13</text>
<text x="80" y="49.3">24</text>
<text x="80" y="51.8">23</text>
<text x="110.4" y="49.3">12</text>
<text x="80.6" y="54.4">9</text>
<text x="111.1" y="54.4">6</text>
<text x="111.1" y="56.9">7</text>
<text x="191.5" y="55.3" transform="rotate(-90 191.5 55.3)">2</text>
<text x="194.1" y="55.9" transform="rotate(-90 194.1 55.9)">14</text>
<text x="196.6" y="55.9" transform="rotate(-90 196.6 55.9)">24</text>
<text x="80" y="62">11</text>
<text x="80.6" y="64.5">1</text>
<text x="110.4" y="62">20</text>
<text x="110.4" y="64.5">10</text>
<text x="179" y="60.7">13</text>
<text x="179" y="65.8">17</text>
<text x="207" y="65.8">10</text>
<text x="207.6" y="60.7">8</text>
<text x="207.6" y="63.2">9</text>
<text x="179" y="70.9">16</text>
<text x="207" y="68.3">11</text>
<text x="207" y="70.9">28</text>
<text x="96.3" y="74.3" transform="rotate(-90 96.3 74.3)">18</text>
<text x="173.9" y="75.8">UVCC42</text>
<text x="207" y="73.4">29</text>
<text x="207" y="75.9">30</text>
<text x="179.6" y="81">7</text>
<text x="207" y="78.5">12</text>
<text x="207" y="83.6">31</text>
<text x="179.6" y="86.1">4</text>
<text x="179.6" y="88.6">3</text>
<text x="207" y="86.1">32</text>
<text x="179.6" y="93.7">6</text>
<text x="207" y="91.2">18</text>
<text x="207" y="93.7">19</text>
<text x="88.2" y="98.8">1</text>
<text x="88.2" y="101.3">3</text>
<text x="100.9" y="98.8">5</text>
<text x="207" y="96.3">20</text>
<text x="207" y="98.8">21</text>
<text x="207" y="101.3">25</text>
<text x="207" y="103.9">22</text>
<text x="207" y="106.4">26</text>
<text x="95" y="108.7" transform="rotate(-90 95 108.7)">2</text>
<text x="207" y="109">27</text>
<text x="207" y="114">33</text>
<text x="207.6" y="116.6">1</text>
<text x="85.7" y="124.2">1</text>
<text x="207" y="121.7">41</text>
<text x="207" y="124.2">40</text>
<text x="85.7" y="129.3">3</text>
<text x="85.7" y="131.8">2</text>
<text x="207" y="126.7">39</text>
<text x="207" y="129.3">38</text>
<text x="207" y="131.8">37</text>
<text x="85.7" y="134.4">4</text>
<text x="207" y="134.4">36</text>
<text x="77.2" y="139.1" transform="rotate(-90 77.2 139.1)">6</text>
<text x="79.8" y="139.1" transform="rotate(-90 79.8 139.1)">5</text>
<text x="191.5" y="144.2" transform="rotate(-90 191.5 144.2)">5</text>
<text x="194.1" y="144.8" transform="rotate(-90 194.1 144.8)">15</text>
</g>
<g font-size="1.8" fill="#2fff40">
<text x="120.6" y="56.8">Not</text>
<text x="120.6" y="54.3">Not</text>
<text x="125" y="56.8">used</text>
<text x="125" y="54.3">used</text>
<text x="128.9" y="55.5">C16</text>
<text x="219.7" y="79.7">Not</text>
<text x="224.1" y="79.7">used</text>
<text x="219.7" y="87.3">Not</text>
<text x="224.1" y="87.3">used</text>
<text x="219.7" y="107.6">Not</text>
<text x="224.1" y="107.6">used</text>
<text x="218.4" y="125.4">Not</text>
<text x="218.4" y="122.8">Not</text>
<text x="222.8" y="125.4">used</text>
<text x="222.8" y="122.8">used</text>
</g>
<g font-size="1.8" fill="#009600">
<text x="176.5" y="86">D+ 4</text>
<text x="176.5" y="88.6">D- 3</text>
</g>
<g font-size="1.8" fill="#0000c2">
<text x="213.5" y="130.5">A2 BTN_RIGHT</text>
<text x="217" y="128.4">BTN_RECAL</text>
<text x="217" y="133.2">BTN_LEFT</text>
</g>
</svg>
